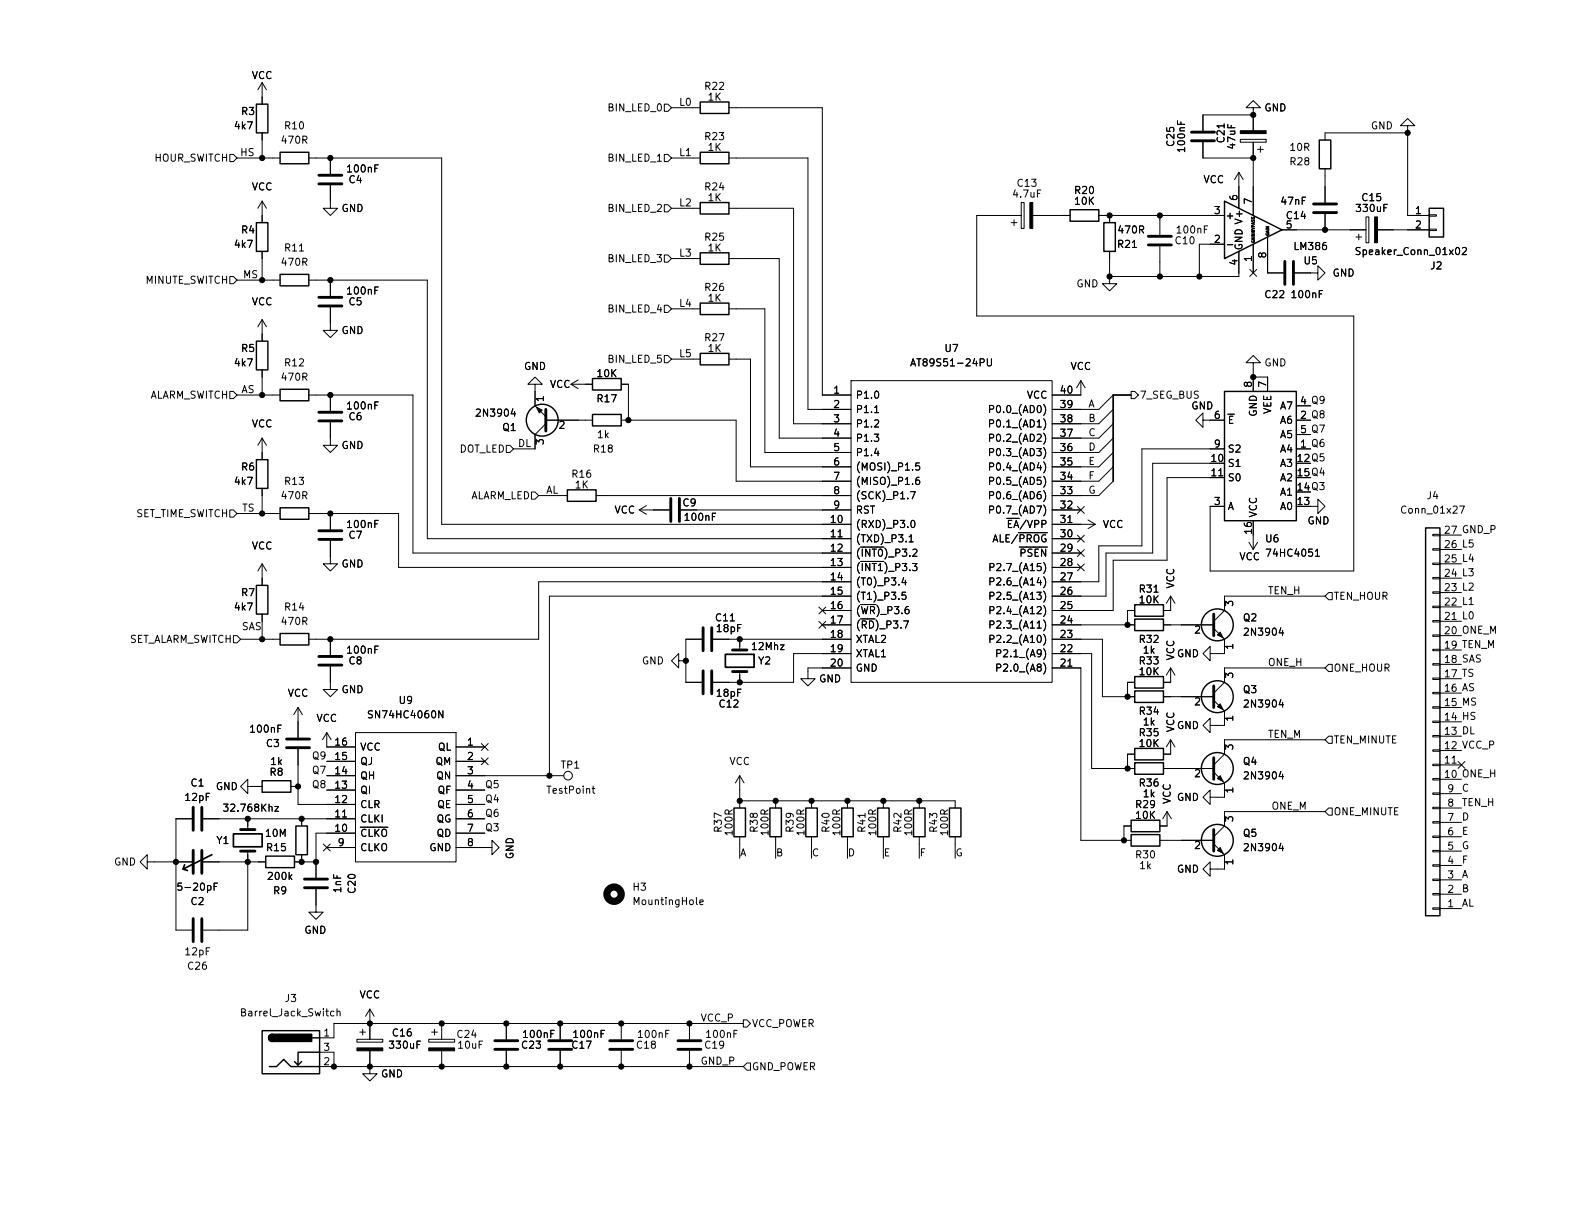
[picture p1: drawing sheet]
<svg xmlns="http://www.w3.org/2000/svg" width="279mm" height="216mm" viewBox="0 0 279 216" stroke-linecap="round" stroke-linejoin="round" font-family="sans-serif">
<g fill="none" stroke="#000" stroke-width=".25">
<path d="M45.3 18.4h2.1v5.1h-2.1zM123.8 18h5.1v2.1h-5.1zM45.3 39.4h2.1v5.1h-2.1zM49.5 26.9h5.1v2.1h-5.1zM123.8 35.8h5.1v2h-5.1zM123.8 26.9h5.1v2.1h-5.1zM189.2 37.1h5.1v2h-5.1zM195.2 39.4h2v5.1h-2zM216.5 35.6l10.2 5-10.2 5.1zM233.3 24.8h2v5h-2zM252.7 36.8h2.6v5.1h-2.6zM49.5 48.5h5.1v2h-5.1z"/>
<path d="M123.8 53.6h5.1v2h-5.1zM123.8 44.7h5.1v2h-5.1zM45.3 60.3h2.1v5.1h-2.1zM49.5 68.8h5.1v2.1h-5.1zM104.8 73.3h5.1v2h-5.1zM104.8 66.9h5.1v2.1h-5.1zM123.8 62.5h5.1v2h-5.1zM216.5 69.2h12.7v22.9h-12.7zM45.3 81.3h2.1v5.1h-2.1zM49.5 89.8h5.1v2h-5.1zM100.3 86.6h5.1v2h-5.1zM252.1 93.3h2.5v68.6h-2.5z"/>
<path d="M45.3 103.5h2.1v5.1h-2.1zM49.5 112h5.1v2h-5.1zM200.7 119.6h5v2.1h-5zM200.7 109.5h5v2h-5zM200.7 106.9h5v2.1h-5zM46.4 138h5v2.1h-5zM200.7 122.2h5v2h-5zM200.7 132.3h5v2.1h-5zM200.7 134.9h5v2h-5zM47 151.4h5.1v2h-5.1zM52.3 146.1h2.1v5h-2.1zM129.8 142.9h2v5.1h-2z"/>
<path d="M136.1 142.9h2.1v5.1h-2.1zM142.5 142.9h2v5.1h-2zM148.8 142.9h2.1v5.1h-2.1zM155.2 142.9h2v5.1h-2zM161.5 142.9h2.1v5.1h-2.1zM167.9 142.9h2v5.1h-2zM200 147.6h5.1v2h-5.1zM200 145h5.1v2.1h-5.1zM46.4 182.2h10.1v7.7h-10.1zM47.6 188.6h1.3l1.3-1.3 1.2 1.3h5.1M48.1 182.9a.64 .64 0 0 0-.6 .6 .64 .64 0 0 0 .6 .7M53.3 187.7l-.6 .6"/>
<path d="M55.2 183.5h1.3M56.5 186.1h-3.8v2.2l-.6-.6"/>
<circle cx="95.9" cy="74.3" r="2.82"/>
<circle cx="215.3" cy="110.5" r="2.82"/>
<circle cx="215.3" cy="135.9" r="2.82"/>
<circle cx="215.3" cy="123.2" r="2.82"/>
<circle cx="215.3" cy="148.6" r="2.82"/>
</g>
<g fill="none" stroke="#000" stroke-width=".18">
<path d="M46.4 14.6l-.8 1.3M46.4 14.6v3.8M46.4 14.6l.7 1.3M117.5 18.4h.6l.6 .7-.6 .6h-.6zM118.7 19.1h5.1M128.9 19.1h16.5v50.8h5.1M221.6 19.1h1.3l-1.3-1.3-1.3 1.3h1.3v1.2M40.6 27.3h.7l.6 .6-.6 .7h-.7zM41.9 27.9h7.6M46.4 23.5v4.4M46.4 35.6v3.8M46.4 35.6l-.8 1.2"/>
<path d="M46.4 35.6l.7 1.2M54.6 27.9h23.5v64.8h72.4M58.4 32.8v4h1.3l-1.3 1.3-1.3-1.3h1.3M58.4 27.9v2.8M117.5 27.3h.6l.6 .6-.6 .7h-.6zM117.5 36.2h.6l.6 .6-.6 .7h-.6zM118.7 27.9h5.1M118.7 36.8h5.1M128.9 27.9h14v44.5h7.6M128.9 36.8h11.4v38.1h10.2M178.8 39.4h1M179.3 38.9v1"/>
<path d="M180.6 35.8h.5v4.6h-.5zM180.6 38.1h-7.9v17.8h66.7v45.1h-25.4v-11.5h2.5M182.6 38.1h6.6M194.3 38.1h22.2M196.2 38.1v1.3M205.1 38.1v3.4M212.7 25.1v2.8h8.9M219.1 30.5l-.8 1.3M219.1 30.5v6.3M219.1 30.5l.7 1.3M219.3 24.6h4.6v.5h-4.6zM221.6 20.3v2.8"/>
<path d="M221.6 25.1v13M221.6 20.3h-8.9v2.8M222.4 26.4h1M222.9 25.9v1M234.3 29.8v6M234.3 37.8v2.8M241.6 38.4h.5v4.5h-.5zM248.9 22.2h1.3l-1.3-1.2-1.3 1.2h1.3v1.3M248.9 23.5v14.6h3.8M248.9 23.5h-14.6v1.3M252.7 38h1.3v.2h-1.3zM40.6 48.9h.7l.6 .6-.6 .7h-.7z"/>
<path d="M41.9 49.5h7.6M46.4 44.5v5M46.4 56.5v3.8M46.4 56.5l-.8 1.3M46.4 56.5l.7 1.3M54.6 49.5h21v45.8h74.9M58.4 54.4v4h1.3l-1.3 1.3-1.3-1.3h1.3M58.4 49.5v2.8M117.5 45.1h.6l.6 .6-.6 .7h-.6zM117.5 54h.6l.6 .6-.6 .6h-.6zM118.7 54.6h5.1M118.7 45.7h5.1"/>
<path d="M128.9 54.6h6.4v25.4h15.2M128.9 45.7h8.9v31.8h12.7M196.2 48.9v1.3h1.3l-1.3 1.2-1.3-1.2h1.3M196.2 44.5v4.4M205.1 43.6v5.3M216.5 43.2h-4.4v5.7M217 43.3h1M219.1 44.5v4.4h-22.9M221 47.7l1.2 1.2M221.6 43.2v5.1M222.2 47.7l-1.2 1.2M224.2 41.9v6.4h2.7"/>
<path d="M226.7 40.6h14.9M229 48.3h4v-1.3l1.3 1.3-1.3 1.2v-1.2M239.8 41.9h1M240.3 41.4v1M240.5 43.8h-.5l-.2 .1v.3l.6 .3 .1 .3-.2 .2h-.5M243.6 40.6h9.1M252.7 40.5h1.3v.3h-1.3zM258.6 43.9l.5-.1 .2 .3-.8 .9h.8M40.6 69.2h.7l.6 .7-.6 .6h-.7zM41.9 69.9h7.6M46.4 65.4v4.5M46.4 77.5v3.8"/>
<path d="M46.4 77.5l-.8 1.2M46.4 77.5l.7 1.2M54.6 69.9h18.4v27.9h77.5M58.4 74.7v4h1.3l-1.3 1.3-1.3-1.3h1.3M58.4 69.9v2.7M89.5 78.7h.7l.6 .7-.6 .6h-.7zM94.6 67.9h1.3l-1.3-1.2-1.3 1.2h1.3v3.9l1.9 1.9M96.5 74.9l-1.9 1.9v2.6h-3.8M96.5 74.3h8.3M101 67.9h3.8M101 67.9l1.2 .8M102.2 67.2l-1.2 .7"/>
<path d="M109.9 74.3h20.3v10.8h20.3M109.9 67.9h1.2v6.4M117.5 62.9h.6l.6 .6-.6 .6h-.6zM118.7 63.5h5.1M128.9 63.5h3.8v19.1h17.8M150.5 67.3h35.6v53.4h-35.6zM154.7 73h.7M161 64.7l.5-1.3 .4 1.3M161.2 64.3h.6M174.6 63.4v1.1l.2 .2 .4-.1 .1-.1v-1.1M175 80l.6-.1 .1-.2v-.3l-.7-.1v1.3M175 77.4h.6l.1-.2v-.3l-.7-.1v1.2"/>
<path d="M175 74.9l.6-.1 .1-.1v-.3l-.7-.2v1.3M175 72.4l.6-.1 .1-.2v-.3l-.7-.1v1.3M191.1 67.3v2.6h-5M191.1 67.3l-.7 1.3M191.1 67.3l.8 1.3M196.8 69.9l-2.5 2.5h-8.2M196.8 72.4l-2.5 2.5h-8.2M196.8 77.5l-2.5 2.5h-8.2M196.8 74.9l-2.5 2.6h-8.2M200 69.2h.7l.6 .7-.6 .6h-.7zM212.7 74.3v-1.3l-1.2 1.3 1.2 1.3v-1.3h3.8M216.5 79.4h-14.6v17.1h-7.6v6.4h-8.2"/>
<path d="M221.6 64.1h1.3l-1.3-1.2-1.3 1.2h1.3v5.1M221.6 66.7h2.6v2.5M229.2 79.4h2.6M229.2 74.3h2.6M229.2 71.8h2.6M229.2 76.8h2.6M40.6 90.2h.7l.6 .6-.6 .6h-.7zM41.9 90.8h7.6M46.4 86.4v4.4M46.4 99.7v3.8M46.4 99.7l-.8 1.3M46.4 99.7l.7 1.3"/>
<path d="M54.6 90.8h15.9v9.5h80M58.4 95.6v4.1h1.3l-1.3 1.3-1.3-1.3h1.3M58.4 90.8v2.8M94 87h.6l.6 .6-.6 .7h-.6zM95.2 87.6h5.1M105.4 87.6h45.1M113 90.2h5.4M113 90.2l1.3 .7M114.3 89.4l-1.3 .8M123.2 90.2h27.3M160.8 94.9l.3-.3v1.2M160.8 95.8h.7"/>
<path d="M161 86.9h.9l-.6 1.3M161.2 92.1l.2-.1a.68 .68 0 0 1 .4 .6 .68 .68 0 0 1-.4 .7l-.2-.1-.1-.4zM162.5 84.4l-.3 .1a.86 .86 0 0 0 0 1.2l.4-.2v-.4l-.2-.2h-.2l-.3 .2M162.6 81.9h-.6l-.1 .6 .2-.2 .4 .1 .1 .2v.4l-.2 .1-.5-.1M175 90.1h.6l.1-.2v-.3l-.7-.1v1.2M175 87.6l.6-.1 .1-.1v-.3l-.7-.2v1.3M175 85.1l.6-.1 .1-.2v-.3l-.7-.1v1.3M175 82.5h.6l.1-.2v-.3l-.7-.1v1.2M186.1 90.2h5M186.1 92.7h7.6M186.1 95.3h5M186.1 97.8h5"/>
<path d="M190.5 97.2l1.2 1.2M190.5 99.7l1.2 1.2M190.5 94.6l1.2 1.3M190.5 89.6l1.2 1.2M191.7 97.2l-1.2 1.2M191.7 99.7l-1.2 1.2M191.7 94.6l-1.2 1.3M191.7 89.6l-1.2 1.2M192.4 91.9l1.3 .8M193.7 92.7l-1.3 .8M196.8 85.1l-2.5 2.5h-8.2M196.8 82.6l-2.5 2.5h-8.2"/>
<path d="M196.8 80l-2.5 2.6h-8.2M214 81.9h-10.2v15.9h-8.2v7.6h-9.5M216.5 84.5h-10.1v14.6h-9.6v8.9h-10.7M220.9 95.9l.7 1.3M221.6 94.6v2.6M222.4 95.9l-.8 1.3M231.8 89.5h1.2v-1.2l1.3 1.2-1.3 1.3v-1.3M232.6 98.4h.7M253.4 94.5h1.2v.2h-1.2zM253.4 97h1.2v.3h-1.2zM253.4 99.6h1.2v.2h-1.2zM254.6 99.7h3.8"/>
<path d="M254.6 97.2h3.8M254.6 94.6h3.8M258.1 89.5h.9l-.6 1.2M41.3 112.4h.6l.6 .6-.6 .7h-.6zM42.5 113h7M46.4 108.6v4.4M58.4 117.9v4h1.3l-1.3 1.3-1.3-1.3h1.3M58.4 113v2.8M120 116.8v-1.2l-1.3 1.2 1.3 1.3v-1.3h1.3M124.1 113h-2.8v7.7h2.8M126.1 113h24.4M130.8 113v1.9"/>
<path d="M130.8 118.7v2M144.8 107.3l1.2 1.3M144.8 109.9l1.2 1.2M145.4 110.5h5.1M145.4 108h5.1M146 107.3l-1.2 1.3M146 109.9l-1.2 1.2M150.5 118.1h-7.6v1.9h1.2l-1.2 1.3-1.3-1.3h1.3M150.5 115.6h-10.2v5.1h-14.2M150.5 102.9h-55.3v10.1h-40.6M150.5 105.4h-53.3v31.8M159.8 102.1l-.3 .9h.8"/>
<path d="M160.1 102.6v.8M160.2 104.7h-.6l-.1 .6 .2-.1 .4 .1 .1 .1v.5l-.2 .1-.5-.1M175.1 113l.6-.1 .1-.1-.1-.3-.6-.2v1.3M175.1 110.5l.6-.1 .1-.2-.1-.3-.6-.1v1.3M175.1 107.9h.6l.1-.2-.1-.3-.6-.1v1.2M175.1 105.4l.6-.1 .1-.2-.1-.3-.6-.1v1.3M175.1 102.8h.6l.1-.2-.1-.3-.6-.1v1.2M175.1 100.3l.6-.1 .1-.1-.1-.3-.6-.2v1.3M176.3 118.1l.6-.1 .1-.2-.1-.3-.6-.1v1.3M176.3 115.5h.6l.1-.2-.1-.3-.6-.1v1.2M186.1 118.1h5v30.5h8.9M186.1 113h8.8v10.2h5.8"/>
<path d="M186.1 115.6h6.9v20.3h7.7M186.1 110.5h14.6M186.1 100.3h5M200.7 108h-1.3v2.5M205.7 110.5h8.9M207 118.1v2.6h-1.3M207 118.1l-.8 1.3M207 105.4v2.6h-1.3M207 118.1l.8 1.3M207 105.4l-.8 1.3M207 105.4l.8 1.3M214.6 111.1l1.9 1.9v2.6h-2.5v1.2l-1.3-1.2 1.3-1.3v1.3"/>
<path d="M234.3 105.4h-17.8v2.6l-1.9 1.9M234.3 118.1h-17.8v2.6l-1.9 1.9M234.9 104.8h.7v1.2h-.7l-.6-.6zM234.9 117.5h.7v1.2h-.7l-.6-.6zM253.4 102.1h1.2v.3h-1.2zM253.4 104.6h1.2v.3h-1.2zM253.4 107.2h1.2v.2h-1.2zM253.4 109.7h1.2v.3h-1.2zM253.4 112.3h1.2v.2h-1.2zM253.4 114.8h1.2v.3h-1.2zM253.4 117.3h1.2v.3h-1.2zM253.4 119.9h1.2v.2h-1.2z"/>
<path d="M254.6 117.5h3.8M254.6 114.9h3.8M254.6 112.4h3.8M254.6 109.9h3.8M254.6 107.3h3.8M254.6 104.8h3.8M254.6 102.2h3.8M43.8 139.1v-1.3l-1.3 1.3 1.3 1.2v-1.2h2.6M51.4 139.1h1.3M52.7 125.1v5.3M52.7 132.5v9.7h10.2M52.7 125.1l-.8 1.3"/>
<path d="M52.7 125.1l.8 1.3M57.8 137.2h5.1M57.8 129.5l.7 1.3M57.8 129.5v2.6h5.1M57.8 129.5l-.8 1.3M57.8 139.7h5.1M57.8 134.6h5.1M62.9 129.5h17.7v22.9h-17.7zM80.6 137.2h19.1M80.6 132.1h5.1M80.6 139.7h5.1M80.6 134.6h5.1"/>
<path d="M85.1 134l1.2 1.2M85.1 131.5l1.2 1.2M86.3 134l-1.2 1.2M86.3 131.5l-1.2 1.2M104.7 139.4h.5M104.9 139v1.1l.3 .2M130.8 137.2v5.7M130.8 137.2l-.8 1.2M130.8 137.2l.8 1.2M200.7 120.7h-1.3v2.5M200.7 133.4h-1.3v2.5M205.7 123.2h8.9"/>
<path d="M205.7 135.9h8.9M207 130.8v2.6h-1.3M207 130.8l-.8 1.3M207 130.8l.8 1.3M214.6 136.5l1.9 1.9v2.6h-2.5v1.2l-1.3-1.2 1.3-1.3v1.3M214.6 123.8l1.9 1.9v2.6h-2.5v1.2l-1.3-1.2 1.3-1.3v1.3M234.3 130.8h-17.8v2.6l-1.9 1.9M234.9 130.2h.7v1.2h-.7l-.6-.6zM253.4 122.4h1.2v.3h-1.2zM253.4 125h1.2v.2h-1.2zM253.4 127.5h1.2v.3h-1.2zM253.4 130h1.2v.3h-1.2z"/>
<path d="M253.4 132.6h1.2v.2h-1.2zM253.4 135.1h1.2v.3h-1.2zM253.4 137.7h1.2v.2h-1.2zM254.6 137.8h3.8M254.6 135.3h3.8M254.6 132.7h3.8M254.6 130.2h3.8M254.6 127.6h3.8M254.6 125.1h3.8M254.6 122.6h3.8M254.6 120h3.8M257.8 134.6l1.3 1.3"/>
<path d="M259.1 134.6l-1.3 1.3M26 152.4v1.3l-1.2-1.3 1.2-1.3v1.3h8.2M32.1 156.1h-.6l-.1 .7 .2-.2 .5 .1 .1 .2-.1 .4-.2 .1-.5-.1M33.9 144.8h-2.8v19.7h2.8M35.7 152.4h11.3M35.9 144.8h27M37.9 156.8h.4M38.5 156.1h-.6v1.3M43.8 150.5v14h-7.9M43.8 144.8v1.9M48.6 142.6h.7l-.7 .8h.7M52.1 152.4h3.8"/>
<path d="M53.3 144.8v1.3M53.3 151.1v1.3M55.9 157.2v4.1h-1.3l1.3 1.3 1.2-1.3h-1.2M57.2 149.3l1.2 1.2M57.8 149.9h5.1M58.4 149.3l-1.2 1.2M62.9 147.3h-7v7.9M80.6 149.9h6.4v1.2l1.3-1.2-1.3-1.3v1.3M80.6 144.8h5.1M80.6 147.3h5.1M80.6 142.2h5.1M123.8 159.5l.6-.1-.1-.2-.4-.1-.1 .2v.6h.5"/>
<path d="M130.8 148v3.8M130.8 141.6h38.1v1.3M137.2 141.6v1.3M137.2 148v3.8M143.5 141.6v1.3M143.5 148v3.8M149.9 141.6v1.3M149.9 148v3.8M156.2 141.6v1.3M156.2 148v3.8M162.6 141.6v1.3M162.6 148v3.8"/>
<path d="M168.9 148v3.8M200 146.1h-1.2v2.5M205.1 148.6h9.5M206.4 143.5l-.8 1.3M206.4 143.5v2.6h-1.3M206.4 143.5l.7 1.3M214.6 149.2l1.9 1.9v2.6h-2.5v1.2l-1.3-1.2 1.3-1.3v1.3M234.3 143.5h-17.8v2.6l-1.9 1.9M234.9 142.9h.7v1.2h-.7l-.6-.6zM253.4 140.2h1.2v.3h-1.2zM253.4 142.7h1.2v.3h-1.2zM253.4 145.3h1.2v.2h-1.2z"/>
<path d="M253.4 147.8h1.2v.3h-1.2zM253.4 150.4h1.2v.2h-1.2zM253.4 152.9h1.2v.3h-1.2zM253.4 155.4h1.2v.3h-1.2zM253.4 158h1.2v.2h-1.2zM254.6 158.1h3.8M254.6 155.6h3.8M254.6 153h3.8M254.6 150.5h3.8M254.6 148h3.8M254.6 145.4h3.8M254.6 142.9h3.8"/>
<path d="M254.6 140.3h3.8M59.6 178.9l.2-.1 .3 .1v.7M59.6 178.4v1.2M65.4 178.4v5.4M65.4 178.4l-.8 1.3M65.4 178.4l.8 1.3M253.4 160.5h1.2v.3h-1.2zM254.6 160.7h3.8M56.5 188.6h74.9M56.5 186.1h2.6v2.5M63.1 183.8h4.6v.5h-4.6zM63.6 182.5h1"/>
<path d="M64.1 182v1M65.4 185.8v4.1h1.3l-1.3 1.2-1.3-1.2h1.3M75.8 183.8h4.6v.5h-4.6zM76.3 182.5h1M76.8 182v1M78.1 181v2.8M78.1 185.8v2.8M89.5 181v2.8M89.5 185.8v2.8M99.1 181v2.8M99.1 185.8v2.8M109.9 181v2.8"/>
<path d="M109.9 185.8v2.8M121.9 181v2.8M121.9 185.8v2.8M131.4 180.3h.7l.6 .7-.6 .6h-.7zM131.4 181h-72.3v2.5h-2.6M132.1 188h.6v1.2h-.6l-.7-.6z"/>
<circle cx="100.5" cy="137.2" r=".76"/>
</g>
<g fill="none" stroke="#000" stroke-width=".51">
<path d="M56.4 32.5h4.1M56.4 31h4.1M210.7 23.4h4.1M210.7 24.9h4.1M232.3 36.1h4M232.3 37.6h4M56.4 54.1h4.1M56.4 52.6h4.1M203.1 43.3h4M203.1 41.8h4M227.2 46.2v4.1M228.7 46.2v4.1"/>
<path d="M56.4 74.4h4.1M56.4 72.9h4.1M96.5 72.4v3.8M56.4 95.4h4.1M56.4 93.9h4.1M118.6 88.1v4.1M120.1 88.1v4.1M56.4 117.6h4.1M56.4 116.1h4.1M124.3 111v4.1M124.3 118.6v4.1M125.9 111v4.1"/>
<path d="M125.9 118.6v4.1M129.5 118.7h2.6M129.5 114.9h2.6M214.6 108.6v3.8M50.7 132.2h4M50.7 130.7h4M214.6 134v3.8M214.6 121.3v3.8M34.2 142.7v4.1M34.2 150.4v4M35.7 142.7v4.1M35.7 150.4v4"/>
<path d="M42.5 150.5h2.6M42.5 146.7h2.6M53.8 155.4h4.1M53.8 157h4.1M214.6 146.7v3.8M34.2 162.4v4.1M35.7 162.4v4.1M87.5 185.5h4.1M87.5 184h4.1M97 185.5h4.1M97 184h4.1M107.8 185.5h4.1"/>
<path d="M107.8 184h4.1M119.9 185.5h4.1M119.9 184h4.1"/>
</g>
<g fill="#000" stroke="#000" stroke-width=".18">
<path d="M182.1 35.8h.5v4.6h-.5zM219.3 23.1h4.6v.5h-4.6zM243.1 38.4h.5v4.5h-.5zM94.9 72l1 .5-.5 .5zM215.3 112.3l.5-.5 .5 1zM215.3 137.7l.5-.5 .5 1zM215.3 125l.5-.5 .5 1zM215.3 150.4l.5-.5 .5 1zM63.1 185.3h4.6v.5h-4.6zM75.8 185.3h4.6v.5h-4.6z"/>
<circle cx="46.4" cy="27.9" r=".46"/>
<circle cx="58.4" cy="27.9" r=".46"/>
<circle cx="196.2" cy="38.1" r=".46"/>
<circle cx="205.1" cy="38.1" r=".46"/>
<circle cx="221.6" cy="20.3" r=".46"/>
<circle cx="221.6" cy="27.9" r=".46"/>
<circle cx="248.9" cy="23.5" r=".46"/>
<circle cx="46.4" cy="49.5" r=".46"/>
<circle cx="58.4" cy="49.5" r=".46"/>
<circle cx="196.2" cy="48.9" r=".46"/>
<circle cx="205.1" cy="48.9" r=".46"/>
<circle cx="212.1" cy="48.9" r=".46"/>
<circle cx="234.3" cy="40.6" r=".46"/>
<circle cx="46.4" cy="69.9" r=".46"/>
<circle cx="58.4" cy="69.9" r=".46"/>
<circle cx="111.1" cy="74.3" r=".46"/>
<circle cx="221.6" cy="66.7" r=".46"/>
<circle cx="46.4" cy="90.8" r=".46"/>
<circle cx="58.4" cy="90.8" r=".46"/>
<circle cx="46.4" cy="113" r=".46"/>
<circle cx="58.4" cy="113" r=".46"/>
<circle cx="121.3" cy="116.8" r=".46"/>
<circle cx="130.8" cy="113" r=".46"/>
<circle cx="199.4" cy="110.5" r=".46"/>
<circle cx="52.7" cy="139.1" r=".46"/>
<circle cx="97.2" cy="137.2" r=".46"/>
<circle cx="130.8" cy="120.7" r=".46"/>
<circle cx="199.4" cy="135.9" r=".46"/>
<circle cx="199.4" cy="123.2" r=".46"/>
<circle cx="31.1" cy="152.4" r=".46"/>
<circle cx="43.8" cy="152.4" r=".46"/>
<circle cx="43.8" cy="144.8" r=".46"/>
<circle cx="53.3" cy="152.4" r=".46"/>
<circle cx="53.3" cy="144.8" r=".46"/>
<circle cx="55.9" cy="152.4" r=".46"/>
<circle cx="130.8" cy="141.6" r=".46"/>
<circle cx="137.2" cy="141.6" r=".46"/>
<circle cx="143.5" cy="141.6" r=".46"/>
<circle cx="149.9" cy="141.6" r=".46"/>
<circle cx="156.2" cy="141.6" r=".46"/>
<circle cx="162.6" cy="141.6" r=".46"/>
<circle cx="198.8" cy="148.6" r=".46"/>
<circle cx="59.1" cy="188.6" r=".46"/>
<circle cx="65.4" cy="181" r=".46"/>
<circle cx="65.4" cy="188.6" r=".46"/>
<circle cx="78.1" cy="188.6" r=".46"/>
<circle cx="78.1" cy="181" r=".46"/>
<circle cx="89.5" cy="181" r=".46"/>
<circle cx="89.5" cy="188.6" r=".46"/>
<circle cx="99.1" cy="181" r=".46"/>
<circle cx="99.1" cy="188.6" r=".46"/>
<circle cx="109.9" cy="181" r=".46"/>
<circle cx="109.9" cy="188.6" r=".46"/>
<circle cx="121.9" cy="181" r=".46"/>
<circle cx="121.9" cy="188.6" r=".46"/>
</g>
<path d="M200 69.9h-3.2v15.2M128.3 115.7h5v2.3h-5zM32.4 153.7l.7 .2M32.6 152.9l-.2 .8M37.5 151.1l-5.1 2.6M41.3 147.4h5.1v2.3h-5.1z" fill="none" stroke="#000" stroke-width=".3"/>
<path d="M47.7 183.1l.4-.2v1.3a.64 .64 0 0 1-.6-.4 .64 .64 0 0 1 .2-.7zM48.1 182.9h7v1.3h-7z" fill="#000" stroke="#000" stroke-width=".25"/>
<circle cx="108.6" cy="158.1" r="1.27" fill="none" stroke="#000" stroke-width="1.3"/>
<g font-size="1.8">
<text x="44.5" y="14">VCC</text>
<text x="124.7" y="15.9">R22</text>
<text x="125.2" y="17.8">1K</text>
<text x="41.6" y="22.9">4k7</text>
<text x="42.7" y="20.3">R3</text>
<text x="50.4" y="22.9">R10</text>
<text x="107.8" y="19.7">BIN_LED_0</text>
<text x="120" y="18.7">L0</text>
<text x="223.6" y="19.7">GND</text>
<text x="242.4" y="22.9">GND</text>
<text x="27.3" y="28.6">HOUR_SWITCH</text>
<text x="42.6" y="27.6">HS</text>
<text x="50" y="25.4">470R</text>
<text x="107.8" y="28.6">BIN_LED_1</text>
<text x="120" y="27.6">L1</text>
<text x="124.7" y="24.8">R23</text>
<text x="125.2" y="26.7">1K</text>
<text x="207.6" y="25.8" transform="rotate(-90 207.6 25.8)">C25</text>
<text x="209.5" y="26.7" transform="rotate(-90 209.5 26.7)">100nF</text>
<text x="216.5" y="25.1" transform="rotate(-90 216.5 25.1)">C21</text>
<text x="218.4" y="26.2" transform="rotate(-90 218.4 26.2)">47uF</text>
<text x="228.2" y="29.2">R28</text>
<text x="228.2" y="26.7">10R</text>
<text x="44.5" y="33.7">VCC</text>
<text x="61.6" y="30.5">100nF</text>
<text x="61.7" y="32.4">C4</text>
<text x="124.7" y="33.7">R24</text>
<text x="125.2" y="35.6">1K</text>
<text x="179.3" y="34.9">4.7uF</text>
<text x="180" y="33">C13</text>
<text x="190.1" y="34.3">R20</text>
<text x="212.8" y="32.4">VCC</text>
<text x="218.8" y="35.4" transform="rotate(-90 218.8 35.4)">6</text>
<text x="240.9" y="35.6">C15</text>
<text x="42.7" y="41.3">R4</text>
<text x="60.4" y="37.5">GND</text>
<text x="107.8" y="37.5">BIN_LED_2</text>
<text x="120" y="36.5">L2</text>
<text x="190.1" y="36.2">10K</text>
<text x="197.9" y="41.3">470R</text>
<text x="208.3" y="41.3">100nF</text>
<text x="214.8" y="37.8">3</text>
<text x="216.7" y="38.7">+</text>
<text x="221.4" y="36.1" transform="rotate(-90 221.4 36.1)">7</text>
<text x="226.7" y="36.2">47nF</text>
<text x="227.5" y="40.4">5</text>
<text x="227.6" y="38.7">C14</text>
<text x="240" y="37.5">330uF</text>
<text x="250.3" y="37.8">1</text>
<text x="250.3" y="40.4">2</text>
<text x="41.6" y="43.8">4k7</text>
<text x="50" y="47">470R</text>
<text x="50.4" y="44.4">R11</text>
<text x="107.8" y="46.4">BIN_LED_3</text>
<text x="120" y="45.4">L3</text>
<text x="124.7" y="42.5">R25</text>
<text x="125.2" y="44.4">1K</text>
<text x="197.7" y="43.8">R21</text>
<text x="207.9" y="43.2">C10</text>
<text x="214.8" y="42.9">2</text>
<text x="218.8" y="46.8" transform="rotate(-90 218.8 46.8)">4</text>
<text x="219.7" y="44.3" transform="rotate(-90 219.7 44.3)">GND V+</text>
<text x="221.4" y="46.2" transform="rotate(-90 221.4 46.2)">1</text>
<text x="223.9" y="45.6" transform="rotate(-90 223.9 45.6)">8</text>
<text x="229" y="44.2">LM386</text>
<text x="230.6" y="46.7">U5</text>
<text x="240.4" y="45.1">Speaker_Conn_01x02</text>
<text x="253" y="47.6">J2</text>
<text x="25.7" y="50.2">MINUTE_SWITCH</text>
<text x="43.1" y="49.2">MS</text>
<text x="44.5" y="54">VCC</text>
<text x="61.6" y="52.1">100nF</text>
<text x="61.7" y="54">C5</text>
<text x="124.7" y="51.4">R26</text>
<text x="125.2" y="53.3">1K</text>
<text x="190.3" y="50.8">GND</text>
<text x="223.8" y="52.7">C22</text>
<text x="228.6" y="52.7">100nF</text>
<text x="235.6" y="48.9">GND</text>
<text x="60.4" y="59.1">GND</text>
<text x="107.8" y="55.2">BIN_LED_4</text>
<text x="120" y="54.3">L4</text>
<text x="41.6" y="64.8">4k7</text>
<text x="42.7" y="62.2">R5</text>
<text x="50.4" y="64.8">R12</text>
<text x="92.6" y="65.4">GND</text>
<text x="107.8" y="64.1">BIN_LED_5</text>
<text x="120" y="63.2">L5</text>
<text x="124.7" y="60.3">R27</text>
<text x="125.2" y="62.2">1K</text>
<text x="162" y="64.8">AT89S51-24PU</text>
<text x="167.1" y="62.2">U7</text>
<text x="189.3" y="65.4">VCC</text>
<text x="223.6" y="64.8">GND</text>
<text x="26.1" y="70.5">ALARM_SWITCH</text>
<text x="42.6" y="69.5">AS</text>
<text x="50" y="67.3">470R</text>
<text x="96.1" y="71" transform="rotate(-90 96.1 71)">1</text>
<text x="97.2" y="68.6">VCC</text>
<text x="105.7" y="71.1">R17</text>
<text x="105.7" y="66.7">10K</text>
<text x="147.5" y="69.6">1</text>
<text x="151.3" y="70.5">P1.0</text>
<text x="181.6" y="70.5">VCC</text>
<text x="187.6" y="69.6">40</text>
<text x="201.5" y="70.5">7_SEG_BUS</text>
<text x="221.4" y="68.4" transform="rotate(-90 221.4 68.4)">8</text>
<text x="223.9" y="68.4" transform="rotate(-90 223.9 68.4)">7</text>
<text x="230" y="71.5">4 Q9</text>
<text x="230" y="71.5">4</text>
<text x="44.5" y="75.6">VCC</text>
<text x="61.6" y="72.4">100nF</text>
<text x="61.7" y="74.3">C6</text>
<text x="84.6" y="73.7">2N3904</text>
<text x="88.9" y="76.2">Q1</text>
<text x="98.9" y="75.8">2</text>
<text x="105.7" y="77.5">1k</text>
<text x="147.5" y="72.1">2</text>
<text x="147.5" y="74.7">3</text>
<text x="147.5" y="77.2">4</text>
<text x="151.3" y="73">P1.1</text>
<text x="151.3" y="75.6">P1.2</text>
<text x="176" y="75.6">P0.1_(AD1)</text>
<text x="176" y="73">P0.0_(AD0)</text>
<text x="187.6" y="77.2">37</text>
<text x="187.6" y="74.7">38</text>
<text x="187.6" y="72.1">39</text>
<text x="192.4" y="72">A</text>
<text x="192.4" y="74.6">B</text>
<text x="192.4" y="77.1">C</text>
<text x="210.7" y="72.4">GND</text>
<text x="214.8" y="74">6</text>
<text x="217" y="74.9">~{E}</text>
<text x="222.2" y="73.7" transform="rotate(-90 222.2 73.7)">GND</text>
<text x="224.8" y="73.3" transform="rotate(-90 224.8 73.3)">VEE</text>
<text x="226.5" y="74.9">A6</text>
<text x="226.5" y="72.4">A7</text>
<text x="226.5" y="77.5">A5</text>
<text x="230" y="74">2 Q8</text>
<text x="230" y="76.6">5 Q7</text>
<text x="230" y="74">2</text>
<text x="230" y="76.6">5</text>
<text x="42.7" y="83.2">R6</text>
<text x="60.4" y="79.4">GND</text>
<text x="81.1" y="80">DOT_LED</text>
<text x="91.6" y="79">DL</text>
<text x="96.1" y="78.6" transform="rotate(-90 96.1 78.6)">3</text>
<text x="105.1" y="80">R18</text>
<text x="147.5" y="79.8">5</text>
<text x="147.5" y="82.3">6</text>
<text x="151.3" y="78.1">P1.3</text>
<text x="151.3" y="80.6">P1.4</text>
<text x="151.3" y="83.2">(MOSI)_P1.5</text>
<text x="176" y="83.2">P0.4_(AD4)</text>
<text x="176" y="80.6">P0.3_(AD3)</text>
<text x="176" y="78.1">P0.2_(AD2)</text>
<text x="187.6" y="82.3">35</text>
<text x="187.6" y="79.8">36</text>
<text x="192.4" y="82.2">E</text>
<text x="192.4" y="79.7">D</text>
<text x="214.3" y="81.7">10</text>
<text x="214.8" y="79.1">9</text>
<text x="217" y="82.5">S1</text>
<text x="217" y="80">S2</text>
<text x="226.5" y="80">A4</text>
<text x="226.5" y="82.5">A3</text>
<text x="229.5" y="81.7">12Q5</text>
<text x="229.5" y="81.7">12</text>
<text x="230" y="79.1">1 Q6</text>
<text x="230" y="79.1">1</text>
<text x="41.6" y="85.7">4k7</text>
<text x="50" y="88.3">470R</text>
<text x="50.4" y="85.7">R13</text>
<text x="82.9" y="88.3">ALARM_LED</text>
<text x="96.5" y="87.3">AL</text>
<text x="101.2" y="84.5">R16</text>
<text x="101.7" y="86.4">1K</text>
<text x="120.8" y="89.5">C9</text>
<text x="147.5" y="84.8">7</text>
<text x="147.5" y="87.4">8</text>
<text x="147.5" y="89.9">9</text>
<text x="151.3" y="85.7">(MISO)_P1.6</text>
<text x="151.3" y="88.3">(SCK)_P1.7</text>
<text x="176" y="88.3">P0.6_(AD6)</text>
<text x="176" y="85.7">P0.5_(AD5)</text>
<text x="187.6" y="89.9">32</text>
<text x="187.6" y="87.4">33</text>
<text x="187.6" y="84.8">34</text>
<text x="192.4" y="84.7">F</text>
<text x="192.4" y="87.3">G</text>
<text x="214.3" y="84.2">11</text>
<text x="214.8" y="89.3">3</text>
<text x="217" y="85.1">S0</text>
<text x="226.5" y="87.6">A1</text>
<text x="226.5" y="85.1">A2</text>
<text x="229.5" y="89.3">13</text>
<text x="229.5" y="86.7">14Q3</text>
<text x="229.5" y="84.2">15Q4</text>
<text x="229.5" y="86.7">14</text>
<text x="229.5" y="84.2">15</text>
<text x="252.4" y="88.3">J4</text>
<text x="23.8" y="91.4">SET_TIME_SWITCH</text>
<text x="42.8" y="90.5">TS</text>
<text x="61.6" y="93.3">100nF</text>
<text x="61.7" y="95.2">C7</text>
<text x="108.6" y="90.8">VCC</text>
<text x="121.3" y="92.1">100nF</text>
<text x="147" y="92.5">10</text>
<text x="147" y="95">11</text>
<text x="151.3" y="93.3">(RXD)_P3.0</text>
<text x="151.3" y="95.9">(TXD)_P3.1</text>
<text x="151.3" y="90.8">RST</text>
<text x="174.7" y="95.9">ALE/~{PROG}</text>
<text x="176" y="90.8">P0.7_(AD7)</text>
<text x="177.4" y="93.3">~{EA}/VPP</text>
<text x="187.6" y="95">30</text>
<text x="187.6" y="92.5">31</text>
<text x="195" y="93.3">VCC</text>
<text x="217" y="90.2">A</text>
<text x="221.4" y="94.3" transform="rotate(-90 221.4 94.3)">16</text>
<text x="222.2" y="91.6" transform="rotate(-90 222.2 91.6)">VCC</text>
<text x="223.9" y="95.9">U6</text>
<text x="226.5" y="90.2">A0</text>
<text x="231.2" y="92.7">GND</text>
<text x="248.2" y="90.8">Conn_01x27</text>
<text x="255.6" y="94.4">27 GND_P</text>
<text x="44.5" y="97.2">VCC</text>
<text x="60.4" y="100.3">GND</text>
<text x="147" y="97.5">12</text>
<text x="147" y="100.1">13</text>
<text x="151.3" y="98.4">(~{INT0})_P3.2</text>
<text x="151.3" y="101">(~{INT1})_P3.3</text>
<text x="176.2" y="101">P2.7_(A15)</text>
<text x="179.1" y="98.4">~{PSEN}</text>
<text x="187.6" y="100.1">28</text>
<text x="187.6" y="97.5">29</text>
<text x="219.1" y="99.1">VCC</text>
<text x="224.4" y="98.4">74HC4051</text>
<text x="255.6" y="102">24 L3</text>
<text x="255.6" y="99.4">25 L4</text>
<text x="255.6" y="96.9">26 L5</text>
<text x="41.6" y="107.9">4k7</text>
<text x="42.7" y="105.4">R7</text>
<text x="50.4" y="107.9">R14</text>
<text x="147" y="102.6">14</text>
<text x="147" y="105.2">15</text>
<text x="147" y="107.7">16</text>
<text x="151.3" y="103.5">(T0)_P3.4</text>
<text x="151.3" y="106">(T1)_P3.5</text>
<text x="176.2" y="106">P2.5_(A13)</text>
<text x="176.2" y="103.5">P2.6_(A14)</text>
<text x="187.6" y="107.7">25</text>
<text x="187.6" y="105.2">26</text>
<text x="187.6" y="102.6">27</text>
<text x="201.6" y="104.8">R31</text>
<text x="201.6" y="106.7">10K</text>
<text x="207.6" y="104.1" transform="rotate(-90 207.6 104.1)">VCC</text>
<text x="218.1" y="107.2" transform="rotate(-90 218.1 107.2)">3</text>
<text x="224.2" y="105.1">TEN_H</text>
<text x="235.8" y="106">TEN_HOUR</text>
<text x="255.6" y="107.1">22 L1</text>
<text x="255.6" y="104.5">23 L2</text>
<text x="22.3" y="113.7">SET_ALARM_SWITCH</text>
<text x="42.7" y="111.4">SAS</text>
<text x="50" y="110.5">470R</text>
<text x="126.6" y="109.9">C11</text>
<text x="126.8" y="111.8">18pF</text>
<text x="147" y="110.2">17</text>
<text x="147" y="112.8">18</text>
<text x="151.3" y="108.6">(~{WR})_P3.6</text>
<text x="151.3" y="111.1">(~{RD})_P3.7</text>
<text x="151.3" y="113.7">XTAL2</text>
<text x="176.2" y="113.7">P2.2_(A10)</text>
<text x="176.2" y="111.1">P2.3_(A11)</text>
<text x="176.2" y="108.6">P2.4_(A12)</text>
<text x="187.6" y="112.8">23</text>
<text x="187.6" y="110.2">24</text>
<text x="201.6" y="113.7">R32</text>
<text x="211.3" y="112">2</text>
<text x="219.9" y="109.9">Q2</text>
<text x="220.4" y="112.4">2N3904</text>
<text x="255.6" y="112.1">20 ONE_M</text>
<text x="255.6" y="109.6">21 L0</text>
<text x="61.6" y="115.6">100nF</text>
<text x="61.7" y="117.5">C8</text>
<text x="113.5" y="117.5">GND</text>
<text x="133.1" y="114.9">12Mhz</text>
<text x="134.1" y="117.5">Y2</text>
<text x="147" y="115.3">19</text>
<text x="147" y="117.9">20</text>
<text x="151.3" y="116.2">XTAL1</text>
<text x="151.3" y="118.7">GND</text>
<text x="177.2" y="118.7">P2.0_(A8)</text>
<text x="177.2" y="116.2">P2.1_(A9)</text>
<text x="187.6" y="117.9">21</text>
<text x="187.6" y="115.3">22</text>
<text x="201.6" y="117.5">R33</text>
<text x="201.6" y="119.4">10K</text>
<text x="202.2" y="115.6">1k</text>
<text x="207.6" y="116.8" transform="rotate(-90 207.6 116.8)">VCC</text>
<text x="208.1" y="116.2">GND</text>
<text x="218.1" y="119.9" transform="rotate(-90 218.1 119.9)">3</text>
<text x="218.1" y="114.8" transform="rotate(-90 218.1 114.8)">1</text>
<text x="224.2" y="117.8">ONE_H</text>
<text x="235.8" y="118.7">ONE_HOUR</text>
<text x="255.6" y="119.8">17 TS</text>
<text x="255.6" y="117.2">18 SAS</text>
<text x="255.6" y="114.7">19 TEN_M</text>
<text x="50.8" y="123.2">VCC</text>
<text x="60.4" y="122.6">GND</text>
<text x="70.6" y="124.5">U9</text>
<text x="126.8" y="123.2">18pF</text>
<text x="127.3" y="125.1">C12</text>
<text x="144.8" y="120.6">GND</text>
<text x="211.3" y="124.7">2</text>
<text x="219.9" y="122.6">Q3</text>
<text x="220.4" y="125.1">2N3904</text>
<text x="255.6" y="124.8">15 MS</text>
<text x="255.6" y="122.3">16 AS</text>
<text x="44.4" y="129.5">100nF</text>
<text x="55.9" y="127.6">VCC</text>
<text x="59.3" y="131.8">16</text>
<text x="65.7" y="127">SN74HC4060N</text>
<text x="82.7" y="131.8">1</text>
<text x="201.6" y="126.4">R34</text>
<text x="201.6" y="130.2">R35</text>
<text x="202.2" y="128.3">1k</text>
<text x="207.6" y="129.5" transform="rotate(-90 207.6 129.5)">VCC</text>
<text x="208.1" y="128.9">GND</text>
<text x="218.1" y="127.5" transform="rotate(-90 218.1 127.5)">1</text>
<text x="224.2" y="130.5">TEN_M</text>
<text x="235.8" y="131.4">TEN_MINUTE</text>
<text x="255.6" y="129.9">13 DL</text>
<text x="255.6" y="127.4">14 HS</text>
<text x="47.1" y="132.1">C3</text>
<text x="47.8" y="137.2">R8</text>
<text x="47.9" y="135.3">1k</text>
<text x="55.4" y="134.3">Q9</text>
<text x="55.4" y="136.8">Q7</text>
<text x="59.3" y="136.9">14</text>
<text x="59.3" y="134.4">15</text>
<text x="63.6" y="137.8">QH</text>
<text x="63.6" y="135.3">QJ</text>
<text x="63.6" y="132.7">VCC</text>
<text x="77" y="135.3">QM</text>
<text x="77.2" y="137.8">QN</text>
<text x="77.4" y="132.7">QL</text>
<text x="82.7" y="134.4">2</text>
<text x="82.7" y="136.9">3</text>
<text x="99.2" y="135.9">TP1</text>
<text x="128.9" y="135.3">VCC</text>
<text x="201.6" y="132.1">10K</text>
<text x="211.3" y="137.4">2</text>
<text x="218.1" y="132.6" transform="rotate(-90 218.1 132.6)">3</text>
<text x="219.9" y="135.3">Q4</text>
<text x="220.4" y="137.8">2N3904</text>
<text x="255.6" y="137.5">10 ONE_H</text>
<text x="255.6" y="135">11</text>
<text x="255.6" y="132.5">12 VCC_P</text>
<text x="32.9" y="141.6">12pF</text>
<text x="33.8" y="139.1">C1</text>
<text x="38.1" y="139.7">GND</text>
<text x="40.1" y="143.5">32.768Khz</text>
<text x="55.4" y="139.4">Q8</text>
<text x="59.3" y="142">12</text>
<text x="59.3" y="139.4">13</text>
<text x="63.6" y="142.9">CLR</text>
<text x="63.6" y="140.3">QI</text>
<text x="77.3" y="142.9">QE</text>
<text x="77.4" y="140.3">QF</text>
<text x="82.7" y="139.4">4</text>
<text x="82.7" y="142">5</text>
<text x="85.7" y="141.9">Q4</text>
<text x="85.7" y="139.4">Q5</text>
<text x="96.9" y="140.3">TestPoint</text>
<text x="200.9" y="142.9">R29</text>
<text x="201.6" y="139.1">R36</text>
<text x="202.2" y="141">1k</text>
<text x="207" y="142.2" transform="rotate(-90 207 142.2)">VCC</text>
<text x="208.1" y="141.6">GND</text>
<text x="218.1" y="140.2" transform="rotate(-90 218.1 140.2)">1</text>
<text x="224.8" y="143.2">ONE_M</text>
<text x="256" y="142.6">8</text>
<text x="256" y="140.1">9</text>
<text x="258.4" y="140">C</text>
<text x="258.4" y="142.5">TEN_H</text>
<text x="38.3" y="149.2">Y1</text>
<text x="47.1" y="148">10M</text>
<text x="59.3" y="147.1">10</text>
<text x="59.3" y="144.5">11</text>
<text x="59.8" y="149.6">9</text>
<text x="63.6" y="148">~{CLKO}</text>
<text x="63.6" y="145.4">CLKI</text>
<text x="77.1" y="145.4">QG</text>
<text x="77.2" y="148">QD</text>
<text x="82.7" y="144.5">6</text>
<text x="82.7" y="147.1">7</text>
<text x="82.7" y="149.6">8</text>
<text x="85.7" y="144.4">Q6</text>
<text x="85.7" y="147">Q3</text>
<text x="127.6" y="147" transform="rotate(-90 127.6 147)">R37</text>
<text x="129.5" y="147.5" transform="rotate(-90 129.5 147.5)">100R</text>
<text x="134" y="147" transform="rotate(-90 134 147)">R38</text>
<text x="135.9" y="147.5" transform="rotate(-90 135.9 147.5)">100R</text>
<text x="140.3" y="147" transform="rotate(-90 140.3 147)">R39</text>
<text x="142.2" y="147.5" transform="rotate(-90 142.2 147.5)">100R</text>
<text x="146.7" y="147" transform="rotate(-90 146.7 147)">R40</text>
<text x="148.6" y="147.5" transform="rotate(-90 148.6 147.5)">100R</text>
<text x="153" y="147" transform="rotate(-90 153 147)">R41</text>
<text x="154.9" y="147.5" transform="rotate(-90 154.9 147.5)">100R</text>
<text x="159.4" y="147" transform="rotate(-90 159.4 147)">R42</text>
<text x="161.3" y="147.5" transform="rotate(-90 161.3 147.5)">100R</text>
<text x="165.7" y="147" transform="rotate(-90 165.7 147)">R43</text>
<text x="167.6" y="147.5" transform="rotate(-90 167.6 147.5)">100R</text>
<text x="200.9" y="144.8">10K</text>
<text x="218.1" y="145.3" transform="rotate(-90 218.1 145.3)">3</text>
<text x="219.9" y="148">Q5</text>
<text x="235.8" y="144.1">ONE_MINUTE</text>
<text x="256" y="147.7">6</text>
<text x="256" y="145.2">7</text>
<text x="258.4" y="145.1">D</text>
<text x="258.4" y="147.6">E</text>
<text x="20.2" y="153">GND</text>
<text x="47.3" y="150.5">R15</text>
<text x="47.6" y="155.6">200k</text>
<text x="63.6" y="150.5">CLKO</text>
<text x="76" y="150.5">GND</text>
<text x="90.8" y="151.9" transform="rotate(-90 90.8 151.9)">GND</text>
<text x="130.8" y="151.4">A</text>
<text x="137.2" y="151.4">B</text>
<text x="143.5" y="151.4">C</text>
<text x="149.9" y="151.4">D</text>
<text x="156.2" y="151.4">E</text>
<text x="162.6" y="151.4">F</text>
<text x="168.9" y="151.4">G</text>
<text x="200.9" y="151.8">R30</text>
<text x="201.6" y="153.7">1k</text>
<text x="208.1" y="154.3">GND</text>
<text x="211.3" y="150.1">2</text>
<text x="218.1" y="152.9" transform="rotate(-90 218.1 152.9)">1</text>
<text x="220.4" y="150.5">2N3904</text>
<text x="256" y="155.3">3</text>
<text x="256" y="152.8">4</text>
<text x="256" y="150.2">5</text>
<text x="258.4" y="155.2">A</text>
<text x="258.4" y="152.7">F</text>
<text x="258.4" y="150.1">G</text>
<text x="32.1" y="157.5">5-20pF</text>
<text x="33.8" y="160">C2</text>
<text x="48.4" y="158.1">R9</text>
<text x="60.3" y="157.8" transform="rotate(-90 60.3 157.8)">1nF</text>
<text x="62.9" y="157.8" transform="rotate(-90 62.9 157.8)">C20</text>
<text x="112" y="157.5">H3</text>
<text x="112.3" y="160">MountingHole</text>
<text x="256" y="160.4">1</text>
<text x="256" y="157.9">2</text>
<text x="258.4" y="157.8">B</text>
<text x="258.4" y="160.3">AL</text>
<text x="53.8" y="165.1">GND</text>
<text x="32.9" y="168.9">12pF</text>
<text x="33.3" y="171.4">C26</text>
<text x="43.1" y="179.7">Barrel_Jack_Switch</text>
<text x="50.5" y="177.2">J3</text>
<text x="63.5" y="176.5">VCC</text>
<text x="57.3" y="183.3">1</text>
<text x="57.3" y="185.8">3</text>
<text x="69" y="185.4">330uF</text>
<text x="69.5" y="183.3">C16</text>
<text x="80.9" y="183.5">C24</text>
<text x="81.1" y="185.4">10uF</text>
<text x="92.4" y="185.4">C23</text>
<text x="92.7" y="183.5">100nF</text>
<text x="101.2" y="185.4">C17</text>
<text x="101.6" y="183.5">100nF</text>
<text x="112.7" y="185.4">C18</text>
<text x="113" y="183.5">100nF</text>
<text x="123.8" y="180.6">VCC_P</text>
<text x="124.7" y="185.4">C19</text>
<text x="125.1" y="183.5">100nF</text>
<text x="132.9" y="181.6">VCC_POWER</text>
<text x="57.3" y="188.3">2</text>
<text x="67.4" y="190.5">GND</text>
<text x="123.8" y="188.2">GND_P</text>
<text x="132.9" y="189.2">GND_POWER</text>
</g>
<g font-size=".7">
<text x="224.4" y="41.8" transform="rotate(-90 224.4 41.8)">GAIN</text>
<text x="221.9" y="43.1" transform="rotate(-90 221.9 43.1)">GAIN BYPASS</text>
</g>
</svg>
